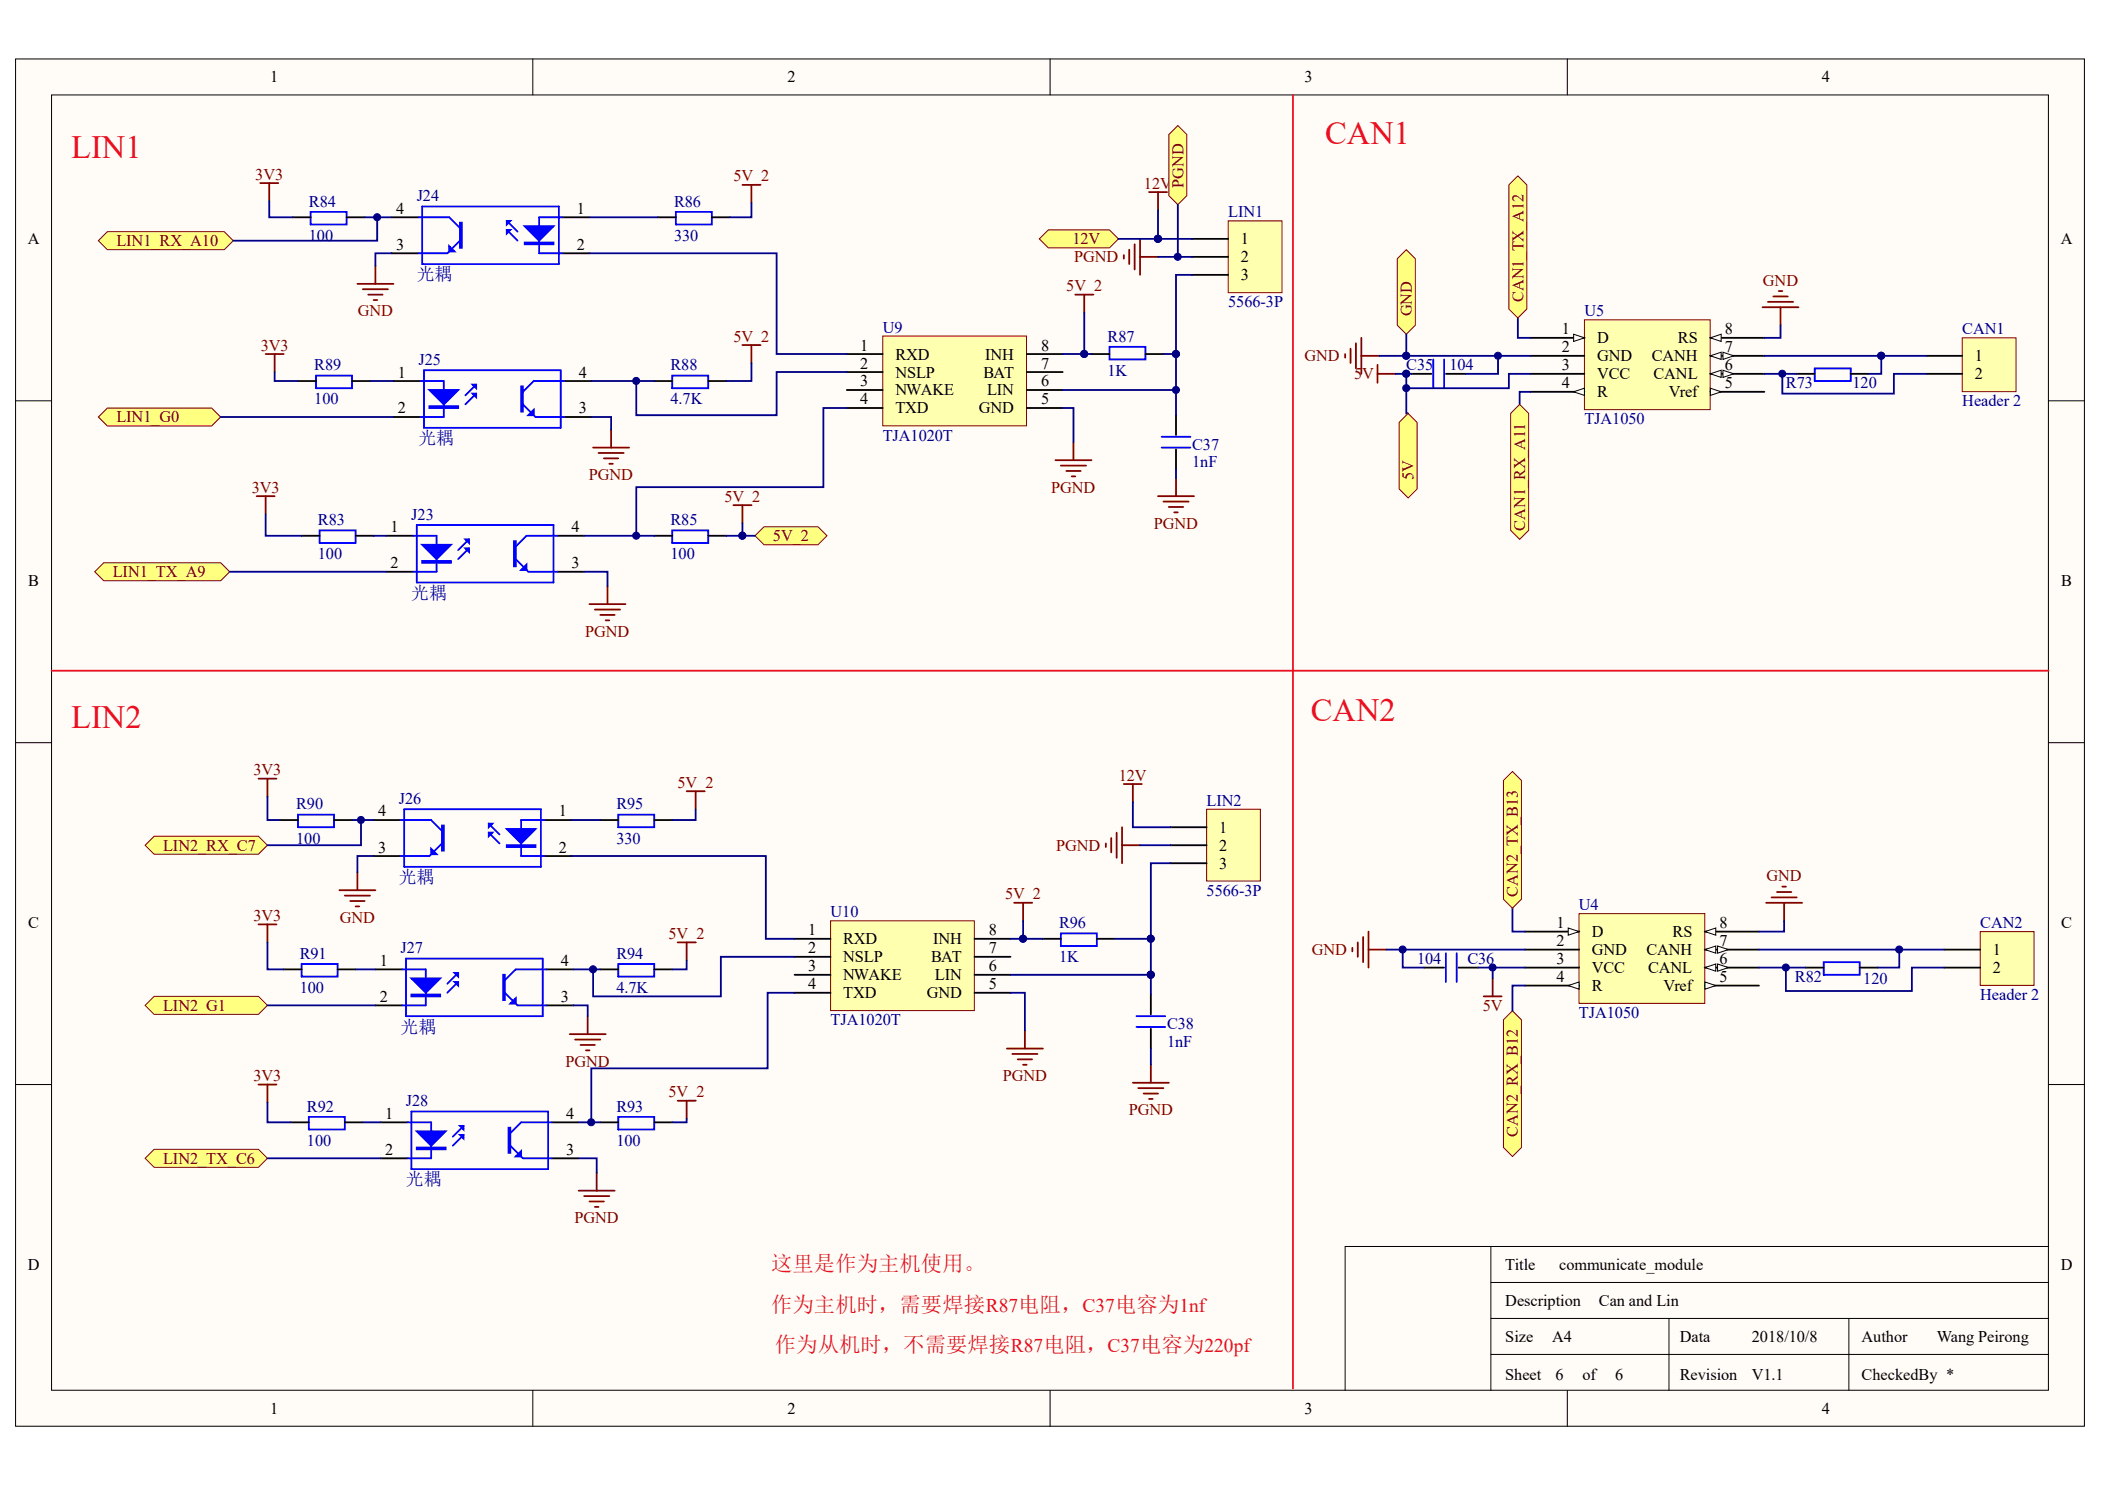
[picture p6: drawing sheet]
<svg xmlns="http://www.w3.org/2000/svg" width="297mm" height="210mm" viewBox="0 0 297 210" stroke-linecap="round" stroke-linejoin="round" font-family="sans-serif">
<g fill="#fffcf8" stroke="#000" stroke-width=".14">
<path d="M2.2 8.3h291.9v192.9h-291.9z"/>
<path d="M7.3 13.4h281.8v182.7h-281.8z"/>
</g>
<g fill="none" stroke="#000" stroke-width=".14">
<path d="M75.2 8.3v5.1M148.2 8.3v5.1M221.2 8.3v5.1M2.2 56.5h5.1M289.1 56.5h5.1M2.2 104.8h5.1M289.1 104.8h5.1M2.2 153h5.1M289.1 153h5.1M210.4 175.8v20.3M289.1 175.8h-99.3v20.3M75.2 196.1v5.1"/>
<path d="M148.2 196.1v5.1M210.4 180.9h78.7M210.4 186h78.7M210.4 191.1h78.7M221.2 196.1v5.1M235.5 186v10.1M260.9 186v10.1"/>
</g>
<path d="M222.8 128.9h17.8v12.6h-17.8z" fill="#ffffb0" stroke="#800000" stroke-width=".14"/>
<path d="M215.2 131.4h7.6" fill="none" stroke="#000" stroke-width=".25"/>
<path d="M221.3 130.9l1.5 .5-1.5 .5z" fill="#fffcf8" stroke="#000" stroke-width=".14"/>
<path d="M215.2 134h7.6M215.2 136.5h7.6M215.2 139h7.6" fill="none" stroke="#000" stroke-width=".25"/>
<path d="M221.3 139l1.5-.5v1z" fill="#fffcf8" stroke="#000" stroke-width=".14"/>
<path d="M240.6 139h7.6" fill="none" stroke="#000" stroke-width=".25"/>
<path d="M240.6 138.5l1.5 .5-1.5 .5z" fill="#fffcf8" stroke="#000" stroke-width=".14"/>
<path d="M240.6 136.5h7.6" fill="none" stroke="#000" stroke-width=".25"/>
<g fill="#fffcf8" stroke="#000" stroke-width=".14">
<path d="M240.6 136.5l1.5-.5v1z"/>
<path d="M242.4 136l1.5 .5-1.5 .5z"/>
</g>
<path d="M240.6 134h7.6" fill="none" stroke="#000" stroke-width=".25"/>
<g fill="#fffcf8" stroke="#000" stroke-width=".14">
<path d="M240.6 134l1.5-.6v1.1z"/>
<path d="M242.4 133.4l1.5 .6-1.5 .5z"/>
</g>
<path d="M240.6 131.4h7.6" fill="none" stroke="#000" stroke-width=".25"/>
<path d="M240.6 131.4l1.5-.5v1z" fill="#fffcf8" stroke="#000" stroke-width=".14"/>
<path d="M223.6 45.1h17.7v12.7h-17.7z" fill="#ffffb0" stroke="#800000" stroke-width=".14"/>
<path d="M216 47.7h7.6" fill="none" stroke="#000" stroke-width=".25"/>
<path d="M222.1 47.1l1.5 .6-1.5 .5z" fill="#fffcf8" stroke="#000" stroke-width=".14"/>
<path d="M216 50.2h7.6M216 52.7h7.6M216 55.3h7.6" fill="none" stroke="#000" stroke-width=".25"/>
<path d="M222.1 55.3l1.5-.5v1z" fill="#fffcf8" stroke="#000" stroke-width=".14"/>
<path d="M241.4 55.3h7.6" fill="none" stroke="#000" stroke-width=".25"/>
<path d="M241.4 54.8l1.5 .5-1.5 .5z" fill="#fffcf8" stroke="#000" stroke-width=".14"/>
<path d="M241.4 52.7h7.6" fill="none" stroke="#000" stroke-width=".25"/>
<g fill="#fffcf8" stroke="#000" stroke-width=".14">
<path d="M241.4 52.7l1.5-.5v1z"/>
<path d="M243.1 52.2l1.6 .5-1.6 .5z"/>
</g>
<path d="M241.4 50.2h7.6" fill="none" stroke="#000" stroke-width=".25"/>
<g fill="#fffcf8" stroke="#000" stroke-width=".14">
<path d="M241.4 50.2l1.5-.5v1z"/>
<path d="M243.1 49.7l1.6 .5-1.6 .5z"/>
</g>
<path d="M241.4 47.7h7.6" fill="none" stroke="#000" stroke-width=".25"/>
<path d="M241.4 47.7l1.5-.6v1.1z" fill="#fffcf8" stroke="#000" stroke-width=".14"/>
<g fill="none" stroke="#800000" stroke-width=".25">
<path d="M189.8 49.9v.5M190.6 49.2v2M191.3 48.4v3.6M192.1 47.7v5M192.1 50.2h2.5M194.4 51.5v2.5M194.4 52.7h2.5M248.7 43.3h5.1M249.5 42.6h3.5M250.2 41.8h2.1M251 41.1h.5M251.3 43.3v2.6"/>
<path d="M190.8 133.7v.5M191.6 132.9v2.1M192.4 132.2v3.5M193.1 131.4v5.1M193.1 134h2.6M210.6 138v2.6M249.2 127.4h5.1M250 126.6h3.5M250.7 125.8h2.1M251.5 125.1h.5M251.8 127.4v2.5M209.4 140.6h2.5"/>
</g>
<path d="M202.3 50.7v4.1M203.8 50.7v4.1M256.1 52h5.1v1.7h-5.1zM204 134.5v4M205.6 134.5v4M257.3 135.7h5.1v1.8h-5.1z" fill="none" stroke="#00f" stroke-width=".25"/>
<path d="M199.2 52.7h2.8M204 52.7h2.8M253.5 52.7h2.6M261.2 52.7h2.5M201 136.5h2.8M205.8 136.5h2.8M254.8 136.5h2.5M262.4 136.5h2.6" fill="none" stroke="#000" stroke-width=".25"/>
<g fill="none" stroke="#000080" stroke-width=".25">
<path d="M199.2 52.7h-.8v5.6h.3M211.4 50.2v2.5h-4.6M214.2 44.9v2.8h1.8M216 55.3h-1.6v1.7M249 50.2h16.5v2.5h-1.8M249 52.7h4.5M251.3 45.9v1.8h-2.3M195.7 134h19.5M208.6 136.5h6.6M213.4 128.1v3.3h1.8M248.2 136.5h6.6M251.8 129.9v1.5h-3.6"/>
<path d="M268 134v2.5h-3"/>
</g>
<g fill="#000080" stroke="#000080" stroke-width=".14">
<circle cx="265.5" cy="50.2" r=".5"/>
<circle cx="268" cy="133.9" r=".5"/>
<circle cx="211.4" cy="50.2" r=".5"/>
<circle cx="198.4" cy="52.7" r=".5"/>
</g>
<g fill="#ffff80" stroke="#800000" stroke-width=".14">
<path d="M212.9 26.1l1.3-1.3 1.3 1.3v17.5l-1.3 1.3-1.3-1.3z" fill-rule="evenodd"/>
<path d="M212.2 110.1l1.2-1.3 1.3 1.3v16.7l-1.3 1.3-1.2-1.3z" fill-rule="evenodd"/>
<path d="M213.2 58.3l1.2-1.3 1.3 1.3v16.5l-1.3 1.3-1.2-1.3z" fill-rule="evenodd"/>
<path d="M212.2 143.9l1.2-1.3 1.3 1.3v18l-1.3 1.2-1.2-1.2z" fill-rule="evenodd"/>
</g>
<path d="M215.2 139h-1.8v3.6" fill="none" stroke="#000080" stroke-width=".25"/>
<path d="M197.4 59.6l1.3-1.3 1.3 1.3v9.4l-1.3 1.2-1.3-1.2z" fill-rule="evenodd" fill="#ffff80" stroke="#800000" stroke-width=".14"/>
<path d="M196.9 52.7h1.5M216 52.7h-3.1v2.1h-14.5" fill="none" stroke="#000080" stroke-width=".25"/>
<g fill="#000080" stroke="#000080" stroke-width=".14">
<circle cx="198.4" cy="54.8" r=".5"/>
<circle cx="198.4" cy="52.7" r=".5"/>
</g>
<path d="M197.2 36.5l1.2-1.3 1.3 1.3v9.4l-1.3 1.2-1.2-1.2z" fill-rule="evenodd" fill="#ffff80" stroke="#800000" stroke-width=".14"/>
<path d="M194.6 50.2h3.8M198.4 47.1v3.1h17.6" fill="none" stroke="#000080" stroke-width=".25"/>
<circle cx="198.4" cy="50.2" r=".5" fill="#000080" stroke="#000080" stroke-width=".14"/>
<path d="M124.6 47.4h20.3v12.7h-20.3z" fill="#ffffb0" stroke="#800000" stroke-width=".14"/>
<path d="M119.5 49.9h5.1M119.5 52.5h5.1M119.5 55h5.1M119.5 57.6h5.1M144.9 49.9h5.1M144.9 52.5h5.1M144.9 55h5.1M144.9 57.6h5.1" fill="none" stroke="#000" stroke-width=".25"/>
<g fill="none" stroke="#800000" stroke-width=".25">
<path d="M158.6 36v.5M159.3 35.2v2.1M160.1 34.5v3.5M160.9 33.7v5.1M160.9 36.2h2.5M162.1 27.1h2.6M163.4 27.1v2.5M156 119v.5M156.8 118.2v2M157.6 117.5v3.5M158.3 116.7v5.1M158.3 119.2h2.6"/>
<path d="M158.6 110.6h2.5M159.9 110.6v2.5"/>
</g>
<path d="M146.7 33.7l1.2-1.3h8.7l1.2 1.3-1.2 1.3h-8.7z" fill-rule="evenodd" fill="#ffff80" stroke="#800000" stroke-width=".14"/>
<path d="M157.8 33.7h5.6" fill="none" stroke="#000080" stroke-width=".25"/>
<circle cx="163.4" cy="33.7" r=".5" fill="#000080" stroke="#000080" stroke-width=".14"/>
<path d="M164.9 19l1.3-1.3 1.3 1.3v8.6l-1.3 1.3-1.3-1.3z" fill-rule="evenodd" fill="#ffff80" stroke="#800000" stroke-width=".14"/>
<path d="M51.4 30.7h3.9M55.3 35.7h-2.3v1.8M83.2 30.7h9.6M106 28.6v2.1h-3M166.2 28.9v7.3M52.7 75.6h1.8M82.4 75.6h9.9M82.4 80.7h3.3v2" fill="none" stroke="#000080" stroke-width=".25"/>
<circle cx="166.2" cy="36.2" r=".5" fill="#000080" stroke="#000080" stroke-width=".14"/>
<g fill="none" stroke="#000" stroke-width=".25">
<path d="M41.3 30.7h2.5M48.9 30.7h2.5M55.3 30.7h3.8M55.3 35.7h3.8M79.4 30.7h3.8M79.4 35.7h3.8M92.8 30.7h2.6M100.4 30.7h2.6M154 49.9h2.6M161.6 49.9h2.6M42.6 75.6h2.5M50.2 75.6h2.5"/>
<path d="M54.5 75.6h3.8M78.6 75.6h3.8M92.3 75.6h2.6M99.9 75.6h2.6M54.5 80.7h3.8M78.6 80.7h3.8"/>
</g>
<g fill="none" stroke="#00f" stroke-width=".25">
<path d="M43.8 29.9h5.1v1.8h-5.1zM59.1 30.7h4.3l1.5 1.5M59.6 29.1h19.3v8.2h-19.3zM64.9 34l-1.8 1.7h-4M71.5 32.4l1.5 1.6M71.5 31.2l1.5 1.5M79.4 30.7h-3.3v5h3.3M95.4 29.9h5v1.8h-5zM156.6 48.9h5v1.8h-5zM45.1 74.8h5.1v1.8h-5.1zM58.3 75.6h3.3v5.1h-3.3M58.8 74.1h19.3v8.1h-19.3z"/>
<path d="M66.2 77.4l-1.5 1.5M66.2 76.1l-1.5 1.5M72.8 78.9l1.8 1.8h4M78.6 75.6h-4.3l-1.5 1.5M94.9 74.8h5v1.8h-5z"/>
</g>
<g fill="#00f" stroke="#00f" stroke-width=".25">
<path d="M59.6 76.8h4l-2 2.1z"/>
<path d="M65.7 76.1h.5v.5z"/>
<path d="M65.7 77.4h.5v.5z"/>
<path d="M73.5 80.4l.8-.8v.8z"/>
<path d="M74 31.9h4.1l-2 2.1z"/>
<path d="M71.5 31.2h.5l-.5 .5z"/>
<path d="M71.5 32.4h.5l-.5 .5z"/>
<path d="M63.4 34.7l.7 .8h-.7z"/>
<path d="M59.6 79.1h4v.3h-4z" fill-rule="evenodd"/>
<path d="M72.5 76.3h.3v3.6h-.3z" fill-rule="evenodd"/>
<path d="M74 34.2h4.1v.3h-4.1z" fill-rule="evenodd"/>
<path d="M64.9 31.4h.3v3.6h-.3z" fill-rule="evenodd"/>
</g>
<g fill="none" stroke="#800000" stroke-width=".25">
<path d="M53 37.5v2.5M104.8 26.1h2.5M106 26.1v2.5M50.4 40h5.1M51.2 40.8h3.6M52 41.6h2M52.7 42.3h.5M103.5 71.3h2.5M104.8 71.3v2.5M83.2 85.2h5.1M83.9 86h3.6M84.7 86.7h2"/>
<path d="M85.5 87.5h.5M85.7 82.7v2.5"/>
</g>
<path d="M106.5 75.6l1.3-1.3h7.6l1.3 1.3-1.3 1.2h-7.6z" fill-rule="evenodd" fill="#ffff80" stroke="#800000" stroke-width=".14"/>
<path d="M38 28.4v2.3h3.3M37.5 72.5v3.1h5.1M102.5 75.6h2.3M104.8 73.8v1.8h1.7" fill="none" stroke="#000080" stroke-width=".25"/>
<circle cx="104.8" cy="75.6" r=".5" fill="#000080" stroke="#000080" stroke-width=".14"/>
<path d="M36.7 25.8h2.6M38 25.8v2.6M36.2 70h2.6M37.5 70v2.5" fill="none" stroke="#800000" stroke-width=".25"/>
<path d="M13.4 80.7l1.2-1.3h16.5l1.3 1.3-1.3 1.2h-16.5z" fill-rule="evenodd" fill="#ffff80" stroke="#800000" stroke-width=".14"/>
<path d="M32.4 80.7h22.1" fill="none" stroke="#000080" stroke-width=".25"/>
<path d="M13.9 34l1.2-1.3h16.5l1.3 1.3-1.3 1.2h-16.5z" fill-rule="evenodd" fill="#ffff80" stroke="#800000" stroke-width=".14"/>
<g fill="none" stroke="#000080" stroke-width=".25">
<path d="M53.2 30.7v3.3h-20.3M83.2 35.7h26.4v14.2h9.9M38.8 52.5v1.2h3.3M52.2 53.7h3.3M83.4 58.8h2.8v1.8M83.4 53.7h8.9M106 51.2v2.5h-3.5M119.5 57.6h-3.3v11.1h-26.4v6.9M119.5 52.5h-9.9v6.1h-19.8v-4.9M150 57.6h1.5v4.8M150 55h15.9M153 44.1v5.8h-3"/>
<path d="M153 49.9h1M164.2 49.9h1.7v8.7M165.9 66.2v1.3"/>
</g>
<g fill="#000080" stroke="#000080" stroke-width=".14">
<circle cx="53.2" cy="30.6" r=".5"/>
<circle cx="153" cy="49.9" r=".5"/>
<circle cx="89.8" cy="75.6" r=".5"/>
<circle cx="165.9" cy="55" r=".5"/>
<circle cx="165.9" cy="49.9" r=".5"/>
<circle cx="89.8" cy="53.7" r=".5"/>
</g>
<g fill="none" stroke="#800000" stroke-width=".25">
<path d="M37.5 49.9h2.5M38.8 49.9v2.6M104.8 48.7h2.5M106 48.7v2.5M151.7 41.6h2.6M153 41.6v2.5M83.7 63.1h5.1M84.5 63.9h3.5M85.2 64.7h2M86 65.4h.5M86.2 60.6v2.5M148.9 64.9h5.1"/>
<path d="M149.7 65.7h3.6M150.5 66.4h2M151.2 67.2h.5M151.5 62.4v2.5M163.4 70h5.1M164.2 70.8h3.5M164.9 71.5h2.1M165.7 72.3h.5M165.9 67.5v2.5"/>
</g>
<path d="M42.1 53.7h2.5M49.7 53.7h2.5M55.5 53.7h3.8M55.5 58.8h3.8M79.6 53.7h3.8M79.6 58.8h3.8M92.3 53.7h2.6M99.9 53.7h2.6M165.9 58.6v2.8M165.9 63.4v2.8" fill="none" stroke="#000" stroke-width=".25"/>
<path d="M44.6 53h5.1v1.8h-5.1zM59.3 53.7h3.3v5.1h-3.3M59.8 52.2h19.3v8.1h-19.3zM67.2 55.5l-1.5 1.5M67.2 54.3l-1.5 1.5M73.8 57l1.8 1.8h4M79.6 53.7h-4.3l-1.5 1.6M94.9 53h5v1.8h-5zM163.9 63.1h4.1M163.9 61.6h4.1" fill="none" stroke="#00f" stroke-width=".25"/>
<g fill="#00f" stroke="#00f" stroke-width=".25">
<path d="M60.6 55h4.1l-2.1 2z"/>
<path d="M66.7 54.3h.5v.5z"/>
<path d="M66.7 55.5h.5v.5z"/>
<path d="M74.6 58.6l.7-.8v.8z"/>
<path d="M60.6 57.3h4.1v.3h-4.1z" fill-rule="evenodd"/>
<path d="M73.5 54.5h.3v3.6h-.3z" fill-rule="evenodd"/>
</g>
<path d="M182.5 13.4v182.5M7.3 94.6h281.8" fill="none" stroke="#ee0e22" stroke-width=".25"/>
<g fill="#ffff80" stroke="#800000" stroke-width=".14">
<path d="M20.5 163.4l1.2-1.3h14.8l1.2 1.3-1.2 1.3h-14.8z" fill-rule="evenodd"/>
<path d="M20.5 119.2l1.2-1.2h14.8l1.2 1.2-1.2 1.3h-14.8z" fill-rule="evenodd"/>
<path d="M20.5 141.8l1.2-1.2h14.8l1.2 1.2-1.2 1.3h-14.8z" fill-rule="evenodd"/>
<path d="M13.9 58.8l1.2-1.2h14.8l1.2 1.2-1.2 1.3h-14.8z" fill-rule="evenodd"/>
</g>
<path d="M31.1 58.8h24.4" fill="none" stroke="#000080" stroke-width=".25"/>
<path d="M52.7 115.7h3.8M76.8 115.7h3.8M52.7 120.8h3.8M53 136.7h3.8M76.8 120.8h3.8M77.1 136.7h3.8M53 141.8h3.8M53.7 158.3h3.8M77.1 141.8h3.8M77.9 158.3h3.8M53.7 163.4h3.8M77.9 163.4h3.8" fill="none" stroke="#000" stroke-width=".25"/>
<g fill="none" stroke="#00f" stroke-width=".25">
<path d="M56.5 115.7h4.3l1.6 1.5M57 114.2h19.3v8.1h-19.3zM62.4 119l-1.8 1.8h-4.1M69 117.5l1.5 1.5M69 116.2l1.5 1.5M76.8 115.7h-3.3v5.1h3.3M56.8 136.7h3.3v5.1h-3.3M57.3 135.2h19.3v8.1h-19.3zM64.7 138.5l-1.6 1.5M64.7 137.3l-1.6 1.5M77.1 136.7h-4.3l-1.5 1.6M57.5 158.3h3.3v5.1h-3.3"/>
<path d="M58.1 156.8h19.2v8.1h-19.2zM65.4 158.8l-1.5 1.6M71.3 140l1.7 1.8h4.1M77.9 158.3h-4.4l-1.5 1.5M65.4 160.1l-1.5 1.5M72 161.6l1.8 1.8h4.1"/>
</g>
<g fill="#00f" stroke="#00f" stroke-width=".25">
<path d="M58.1 138h4l-2 2z"/>
<path d="M64.1 137.3h.6v.5z"/>
<path d="M64.1 138.5h.6v.5z"/>
<path d="M72 141.6l.8-.8v.8z"/>
<path d="M58.8 159.6h4.1l-2.1 2z"/>
<path d="M64.9 158.8h.5v.5z"/>
<path d="M64.9 160.1h.5v.5z"/>
<path d="M72.8 163.1l.7-.7v.7z"/>
<path d="M71.5 116.9h4.1l-2.1 2.1z"/>
<path d="M69 116.2h.5l-.5 .5z"/>
<path d="M69 117.5h.5l-.5 .5z"/>
<path d="M60.8 119.7l.8 .8h-.8z"/>
<path d="M58.1 140.3h4v.3h-4z" fill-rule="evenodd"/>
<path d="M71 137.5h.3v3.6h-.3z" fill-rule="evenodd"/>
<path d="M58.8 161.9h4.1v.2h-4.1z" fill-rule="evenodd"/>
<path d="M71.8 159.1h.2v3.5h-.2z" fill-rule="evenodd"/>
<path d="M71.5 119.2h4.1v.3h-4.1z" fill-rule="evenodd"/>
<path d="M62.4 116.4h.2v3.6h-.2z" fill-rule="evenodd"/>
</g>
<path d="M117.2 129.9h20.3v12.7h-20.3z" fill="#ffffb0" stroke="#800000" stroke-width=".14"/>
<g fill="none" stroke="#000" stroke-width=".25">
<path d="M39.5 115.7h2.6M47.1 115.7h2.6M84.7 115.7h2.5M92.3 115.7h2.6M40 136.7h2.6M47.6 136.7h2.6M84.7 136.7h2.5M92.3 136.7h2.6M112.1 132.4h5.1M112.1 135h5.1M112.1 137.5h5.1M137.5 132.4h5.1"/>
<path d="M137.5 135h5.1M137.5 137.5h5.1M147.2 132.4h2.5M154.8 132.4h2.5M41 158.3h2.6M48.7 158.3h2.5M84.7 158.3h2.5M92.3 158.3h2.6M112.1 140h5.1M137.5 140h5.1M162.4 140.3v2.8M162.4 145.1v2.8"/>
</g>
<g fill="none" stroke="#000080" stroke-width=".25">
<path d="M37.7 112.4v3.3h1.8M49.7 115.7h3M50.9 115.7v3.5h-13.2M80.6 115.7h4.1M98.2 114.2v1.5h-3.3M37.7 132.9v3.8h2.3M50.2 136.7h2.8M52.7 120.8h-2.3v2.2M80.6 120.8h27.5v11.6h4M80.9 136.7h3.8M96.9 135.5v1.2h-2M112.1 135h-10.4v5.6h-18v-3.9"/>
<path d="M142.6 132.4h1.8M142.6 137.5h19.8M144.4 129.9v2.5h2.8M157.3 132.4h5.1v5.1M162.4 137.5v2.8M197.9 134v2.5h3.1M210.6 136.5v1.5M37.7 155.5v2.8h3.3M37.7 141.8h15.3M51.2 158.3h2.5M80.9 141.8h2v1.5M81.7 158.3h3"/>
<path d="M96.9 157.8v.5h-2M112.1 140h-3.8v10.7h-24.9v7.6M142.6 140h2v5.4M162.4 147.9v2.3M37.7 163.4h16M81.7 163.4h2.5v2"/>
</g>
<path d="M42.1 114.9h5v1.8h-5zM87.2 114.9h5.1v1.8h-5.1zM42.6 136h5v1.8h-5zM87.2 136h5.1v1.8h-5.1zM149.7 131.7h5.1v1.7h-5.1zM43.6 157.6h5.1v1.7h-5.1zM87.2 157.6h5.1v1.7h-5.1zM160.4 144.9h4M160.4 143.3h4" fill="none" stroke="#00f" stroke-width=".25"/>
<g fill="none" stroke="#800000" stroke-width=".25">
<path d="M36.5 109.8h2.5M37.7 109.8v2.6M96.9 111.6h2.5M98.2 111.6v2.6M36.5 130.4h2.5M37.7 130.4v2.5M47.9 125.6h5.1M48.7 126.3h3.5M49.4 127.1h2M50.2 127.9h.5M50.4 123v2.6M95.6 132.9h2.6"/>
<path d="M96.9 132.9v2.6M143.1 127.4h2.5M144.4 127.4v2.5M36.5 153h2.5M37.7 153v2.5M80.4 145.9h5.1M81.2 146.6h3.5M81.9 147.4h2M82.7 148.2h.5M82.9 143.3v2.6M95.6 155.3h2.6M96.9 155.3v2.5"/>
<path d="M142.1 147.9h5.1M142.8 148.7h3.6M143.6 149.4h2M144.4 150.2h.5M144.6 145.4v2.5M159.9 152.7h5M160.6 153.5h3.6M161.4 154.3h2M162.1 155h.5M162.4 150.2v2.5M81.7 168h5M82.4 168.7h3.6"/>
<path d="M83.2 169.5h2M83.9 170.2h.6M84.2 165.4v2.6"/>
</g>
<g fill="#000080" stroke="#000080" stroke-width=".14">
<circle cx="50.9" cy="115.7" r=".5"/>
<circle cx="83.7" cy="136.7" r=".5"/>
<circle cx="83.4" cy="158.3" r=".5"/>
<circle cx="144.4" cy="132.4" r=".5"/>
<circle cx="162.4" cy="137.5" r=".5"/>
<circle cx="162.4" cy="132.4" r=".5"/>
<circle cx="210.6" cy="136.5" r=".5"/>
<circle cx="197.9" cy="133.9" r=".5"/>
</g>
<path d="M173.3 31.2h7.6v10.1h-7.6z" fill="#ffffb0" stroke="#800000" stroke-width=".14"/>
<path d="M168.2 33.7h5.1M168.2 36.2h5.1M168.2 38.8h5.1" fill="none" stroke="#000" stroke-width=".25"/>
<path d="M170.3 114.2h7.6v10.1h-7.6z" fill="#ffffb0" stroke="#800000" stroke-width=".14"/>
<path d="M165.2 116.7h5.1M165.2 119.2h5.1M165.2 121.8h5.1" fill="none" stroke="#000" stroke-width=".25"/>
<path d="M163.4 29.6v4.1h4.8M163.4 36.2h4.8M168.2 38.8h-2.3v11.1M159.9 113.1v3.6h5.3M160.9 119.2h4.3M165.2 121.8h-2.8v10.6" fill="none" stroke="#000080" stroke-width=".25"/>
<g fill="#000080" stroke="#000080" stroke-width=".14">
<circle cx="163.4" cy="33.7" r=".5"/>
<circle cx="165.9" cy="49.9" r=".5"/>
<circle cx="162.4" cy="132.4" r=".5"/>
</g>
<path d="M276.9 47.7h7.6v7.5h-7.6z" fill="#ffffb0" stroke="#800000" stroke-width=".14"/>
<path d="M271.8 50.2h5.1M271.8 52.7h5.1" fill="none" stroke="#000" stroke-width=".25"/>
<path d="M279.4 131.4h7.6v7.6h-7.6z" fill="#ffffb0" stroke="#800000" stroke-width=".14"/>
<path d="M274.4 134h5M274.4 136.5h5" fill="none" stroke="#000" stroke-width=".25"/>
<path d="M251.5 52.7v2.8h15.7v-2.8h4.6M265.5 50.2h6.3M248.2 134h26.2M252 136.5v3.3h17.8v-3.3h4.6" fill="none" stroke="#000080" stroke-width=".25"/>
<g fill="#000080" stroke="#000080" stroke-width=".14">
<circle cx="265.5" cy="50.2" r=".5"/>
<circle cx="251.5" cy="52.7" r=".5"/>
<circle cx="252" cy="136.5" r=".5"/>
</g>
<g font-size="4.6" fill="#ee0e22">
<text x="10.1" y="22.3">LIN1</text>
<text x="187" y="20.3">CAN1</text>
<text x="185" y="101.7">CAN2</text>
<text x="10.1" y="102.8">LIN2</text>
</g>
<g font-size="3" fill="#ee0e22">
<text x="108.8" y="179.3">这里是作为主机使用。</text>
<text x="108.8" y="185.1">作为主机时，需要焊接R87电阻，C37电容为1nf</text>
<text x="109.3" y="190.7">作为从机时，不需要焊接R87电阻，C37电容为220pf</text>
</g>
<g font-size="2.5" fill="#000080">
<text x="58.8" y="39.5">光耦</text>
<text x="59.1" y="62.7">光耦</text>
<text x="58" y="84.5">光耦</text>
<text x="56.3" y="124.6">光耦</text>
<text x="56.5" y="145.7">光耦</text>
<text x="57.3" y="167.2">光耦</text>
</g>
<g font-size="2.3">
<text x="38.1" y="11.6">1</text>
<text x="111.1" y="11.6">2</text>
<text x="184.1" y="11.6">3</text>
<text x="257.1" y="11.6">4</text>
<text x="3.9" y="34.5">A</text>
<text x="55.9" y="30.1">4</text>
<text x="55.9" y="35.2">3</text>
<text x="81.4" y="30.1">1</text>
<text x="81.4" y="35.2">2</text>
<text x="175.1" y="34.5">1</text>
<text x="290.8" y="34.5">A</text>
<text x="175.1" y="37">2</text>
<text x="175.1" y="39.5">3</text>
<text x="220.4" y="47.2">1</text>
<text x="243.4" y="47.2">8</text>
<text x="56.1" y="53.3">1</text>
<text x="81.7" y="53.3">4</text>
<text x="121.4" y="49.5">1</text>
<text x="121.4" y="52">2</text>
<text x="126.4" y="50.7">RXD</text>
<text x="126.4" y="53.3">NSLP</text>
<text x="138.8" y="53.3">BAT</text>
<text x="139" y="50.7">INH</text>
<text x="146.9" y="52">7</text>
<text x="146.9" y="49.5">8</text>
<text x="220.4" y="49.7">2</text>
<text x="220.4" y="52.2">3</text>
<text x="225.4" y="48.4">D</text>
<text x="225.4" y="51">GND</text>
<text x="225.4" y="53.5">VCC</text>
<text x="233.1" y="51">CANH</text>
<text x="233.3" y="53.5">CANL</text>
<text x="236.8" y="48.4">RS</text>
<text x="243.4" y="52.2">6</text>
<text x="243.4" y="49.7">7</text>
<text x="278.7" y="51">1</text>
<text x="278.7" y="53.5">2</text>
<text x="56.1" y="58.3">2</text>
<text x="81.7" y="58.3">3</text>
<text x="121.4" y="54.5">3</text>
<text x="121.4" y="57.1">4</text>
<text x="126.4" y="55.8">NWAKE</text>
<text x="126.4" y="58.3">TXD</text>
<text x="138.1" y="58.3">GND</text>
<text x="139.3" y="55.8">LIN</text>
<text x="146.9" y="57.1">5</text>
<text x="146.9" y="54.5">6</text>
<text x="220.4" y="54.8">4</text>
<text x="225.4" y="56">R</text>
<text x="235.5" y="56">Vref</text>
<text x="243.4" y="54.8">5</text>
<text x="55.1" y="75.1">1</text>
<text x="80.7" y="75.1">4</text>
<text x="4" y="82.7">B</text>
<text x="55.1" y="80.2">2</text>
<text x="80.7" y="80.2">3</text>
<text x="290.8" y="82.7">B</text>
<text x="53.4" y="115.2">4</text>
<text x="78.9" y="115.2">1</text>
<text x="172" y="117.5">1</text>
<text x="53.4" y="120.3">3</text>
<text x="78.9" y="120.3">2</text>
<text x="172" y="120">2</text>
<text x="172" y="122.5">3</text>
<text x="4" y="130.9">C</text>
<text x="114" y="131.9">1</text>
<text x="139.5" y="131.9">8</text>
<text x="219.6" y="130.9">1</text>
<text x="242.6" y="130.9">8</text>
<text x="290.8" y="130.9">C</text>
<text x="53.6" y="136.3">1</text>
<text x="79.1" y="136.3">4</text>
<text x="114" y="134.5">2</text>
<text x="114" y="137">3</text>
<text x="119" y="133.2">RXD</text>
<text x="119" y="135.7">NSLP</text>
<text x="131.4" y="135.7">BAT</text>
<text x="131.7" y="133.2">INH</text>
<text x="139.5" y="137">6</text>
<text x="139.5" y="134.5">7</text>
<text x="219.6" y="133.5">2</text>
<text x="219.6" y="136">3</text>
<text x="224.6" y="132.2">D</text>
<text x="224.6" y="134.7">GND</text>
<text x="224.6" y="137.3">VCC</text>
<text x="232.3" y="134.7">CANH</text>
<text x="232.6" y="137.3">CANL</text>
<text x="236" y="132.2">RS</text>
<text x="242.6" y="136">6</text>
<text x="242.6" y="133.5">7</text>
<text x="281.2" y="134.7">1</text>
<text x="281.2" y="137.3">2</text>
<text x="53.6" y="141.3">2</text>
<text x="79.1" y="141.3">3</text>
<text x="114" y="139.5">4</text>
<text x="119" y="138.3">NWAKE</text>
<text x="119" y="140.8">TXD</text>
<text x="130.8" y="140.8">GND</text>
<text x="131.9" y="138.3">LIN</text>
<text x="139.5" y="139.5">5</text>
<text x="219.6" y="138.5">4</text>
<text x="224.6" y="139.8">R</text>
<text x="234.7" y="139.8">Vref</text>
<text x="242.6" y="138.5">5</text>
<text x="54.4" y="157.8">1</text>
<text x="79.9" y="157.8">4</text>
<text x="54.4" y="162.9">2</text>
<text x="79.9" y="162.9">3</text>
<text x="3.9" y="179.1">D</text>
<text x="212.4" y="179.1">Title</text>
<text x="220" y="179.1">communicate_module</text>
<text x="290.8" y="179.1">D</text>
<text x="212.4" y="184.2">Description</text>
<text x="225.6" y="184.2">Can and Lin</text>
<text x="212.4" y="189.3">Size</text>
<text x="219" y="189.3">A4</text>
<text x="237" y="189.3">Data</text>
<text x="247.2" y="189.3">2018/10/8</text>
<text x="262.7" y="189.3">Author</text>
<text x="273.3" y="189.3">Wang Peirong</text>
<text x="212.4" y="194.6">Sheet</text>
<text x="219.5" y="194.6">6</text>
<text x="223.3" y="194.6">of</text>
<text x="227.9" y="194.6">6</text>
<text x="237" y="194.6">Revision</text>
<text x="247.2" y="194.6">V1.1</text>
<text x="262.7" y="194.6">CheckedBy *</text>
<text x="38.1" y="199.4">1</text>
<text x="111.1" y="199.4">2</text>
<text x="184.1" y="199.4">3</text>
<text x="257.1" y="199.4">4</text>
</g>
<g font-size="2.3" fill="#800000">
<text x="36" y="25.3">3V3</text>
<text x="103.5" y="25.6">5V_2</text>
<text x="161.4" y="26.6">12V</text>
<text x="167" y="26.5" transform="rotate(-90 167 26.5)">PGND</text>
<text x="16.4" y="34.7">LIN1_RX_A10</text>
<text x="151.3" y="34.5">12V</text>
<text x="150.5" y="41.1">5V_2</text>
<text x="151.6" y="37">PGND</text>
<text x="248.8" y="40.3">GND</text>
<text x="50.5" y="44.6">GND</text>
<text x="199.2" y="44.6" transform="rotate(-90 199.2 44.6)">GND</text>
<text x="215" y="42.6" transform="rotate(-90 215 42.6)">CAN1_TX_A12</text>
<text x="36.8" y="49.5">3V3</text>
<text x="103.5" y="48.2">5V_2</text>
<text x="184.1" y="51">GND</text>
<text x="191.1" y="53.5">5V</text>
<text x="16.4" y="59.6">LIN1_G0</text>
<text x="35.5" y="69.5">3V3</text>
<text x="83.1" y="67.7">PGND</text>
<text x="102.2" y="70.8">5V_2</text>
<text x="148.3" y="69.5">PGND</text>
<text x="199.5" y="67.7" transform="rotate(-90 199.5 67.7)">5V</text>
<text x="109.1" y="76.4">5V_2</text>
<text x="162.8" y="74.6">PGND</text>
<text x="215.2" y="74.9" transform="rotate(-90 215.2 74.9)">CAN1_RX_A11</text>
<text x="15.9" y="81.4">LIN1_TX_A9</text>
<text x="82.6" y="89.8">PGND</text>
<text x="35.8" y="109.3">3V3</text>
<text x="95.6" y="111.1">5V_2</text>
<text x="157.9" y="110.1">12V</text>
<text x="23" y="120">LIN2_RX_C7</text>
<text x="149" y="120">PGND</text>
<text x="249.3" y="124.3">GND</text>
<text x="35.8" y="129.9">3V3</text>
<text x="47.9" y="130.1">GND</text>
<text x="141.8" y="126.9">5V_2</text>
<text x="214.2" y="126.5" transform="rotate(-90 214.2 126.5)">CAN2_TX_B13</text>
<text x="94.3" y="132.5">5V_2</text>
<text x="185.1" y="134.7">GND</text>
<text x="23" y="142.6">LIN2_G1</text>
<text x="209.2" y="142.6">5V</text>
<text x="35.8" y="152.5">3V3</text>
<text x="79.8" y="150.5">PGND</text>
<text x="94.3" y="154.8">5V_2</text>
<text x="141.5" y="152.5">PGND</text>
<text x="159.3" y="157.3">PGND</text>
<text x="214.2" y="160.4" transform="rotate(-90 214.2 160.4)">CAN2_RX_B12</text>
<text x="23" y="164.2">LIN2_TX_C6</text>
<text x="81.1" y="172.6">PGND</text>
</g>
<g font-size="2.3" fill="#000080">
<text x="43.6" y="29.1">R84</text>
<text x="58.8" y="28.4">J24</text>
<text x="95.1" y="29.1">R86</text>
<text x="43.6" y="34">100</text>
<text x="95.1" y="34">330</text>
<text x="173.3" y="30.7">LIN1</text>
<text x="124.6" y="46.9">U9</text>
<text x="173.3" y="43.3">5566-3P</text>
<text x="223.6" y="44.6">U5</text>
<text x="276.9" y="47.2">CAN1</text>
<text x="44.4" y="52.2">R89</text>
<text x="59.1" y="51.5">J25</text>
<text x="94.6" y="52.2">R88</text>
<text x="156.3" y="48.2">R87</text>
<text x="156.3" y="53">1K</text>
<text x="198.4" y="52.2">C35</text>
<text x="204.5" y="52.2">104</text>
<text x="44.4" y="57.1">100</text>
<text x="94.6" y="57.1">4.7K</text>
<text x="223.6" y="59.8">TJA1050</text>
<text x="252" y="54.8">R73</text>
<text x="261.4" y="54.8">120</text>
<text x="276.9" y="57.3">Header 2</text>
<text x="124.6" y="62.1">TJA1020T</text>
<text x="168.2" y="63.4">C37</text>
<text x="168.2" y="65.9">1nF</text>
<text x="44.9" y="74.1">R83</text>
<text x="58" y="73.3">J23</text>
<text x="94.6" y="74.1">R85</text>
<text x="44.9" y="78.9">100</text>
<text x="94.6" y="78.9">100</text>
<text x="56.3" y="113.4">J26</text>
<text x="170.3" y="113.7">LIN2</text>
<text x="41.8" y="114.2">R90</text>
<text x="41.8" y="119">100</text>
<text x="87" y="114.2">R95</text>
<text x="87" y="119">330</text>
<text x="117.2" y="129.4">U10</text>
<text x="149.4" y="130.9">R96</text>
<text x="170.3" y="126.3">5566-3P</text>
<text x="222.8" y="128.4">U4</text>
<text x="279.4" y="130.9">CAN2</text>
<text x="42.3" y="135.2">R91</text>
<text x="56.5" y="134.5">J27</text>
<text x="87" y="135.2">R94</text>
<text x="149.4" y="135.7">1K</text>
<text x="200" y="136">104</text>
<text x="207.1" y="136">C36</text>
<text x="42.3" y="140.1">100</text>
<text x="87" y="140.1">4.7K</text>
<text x="222.8" y="143.6">TJA1050</text>
<text x="253.3" y="138.5">R82</text>
<text x="262.9" y="138.8">120</text>
<text x="279.4" y="141.1">Header 2</text>
<text x="117.2" y="144.6">TJA1020T</text>
<text x="164.7" y="145.1">C38</text>
<text x="164.7" y="147.7">1nF</text>
<text x="43.3" y="156.8">R92</text>
<text x="43.3" y="161.6">100</text>
<text x="57.3" y="156">J28</text>
<text x="87" y="156.8">R93</text>
<text x="87" y="161.6">100</text>
</g>
</svg>
